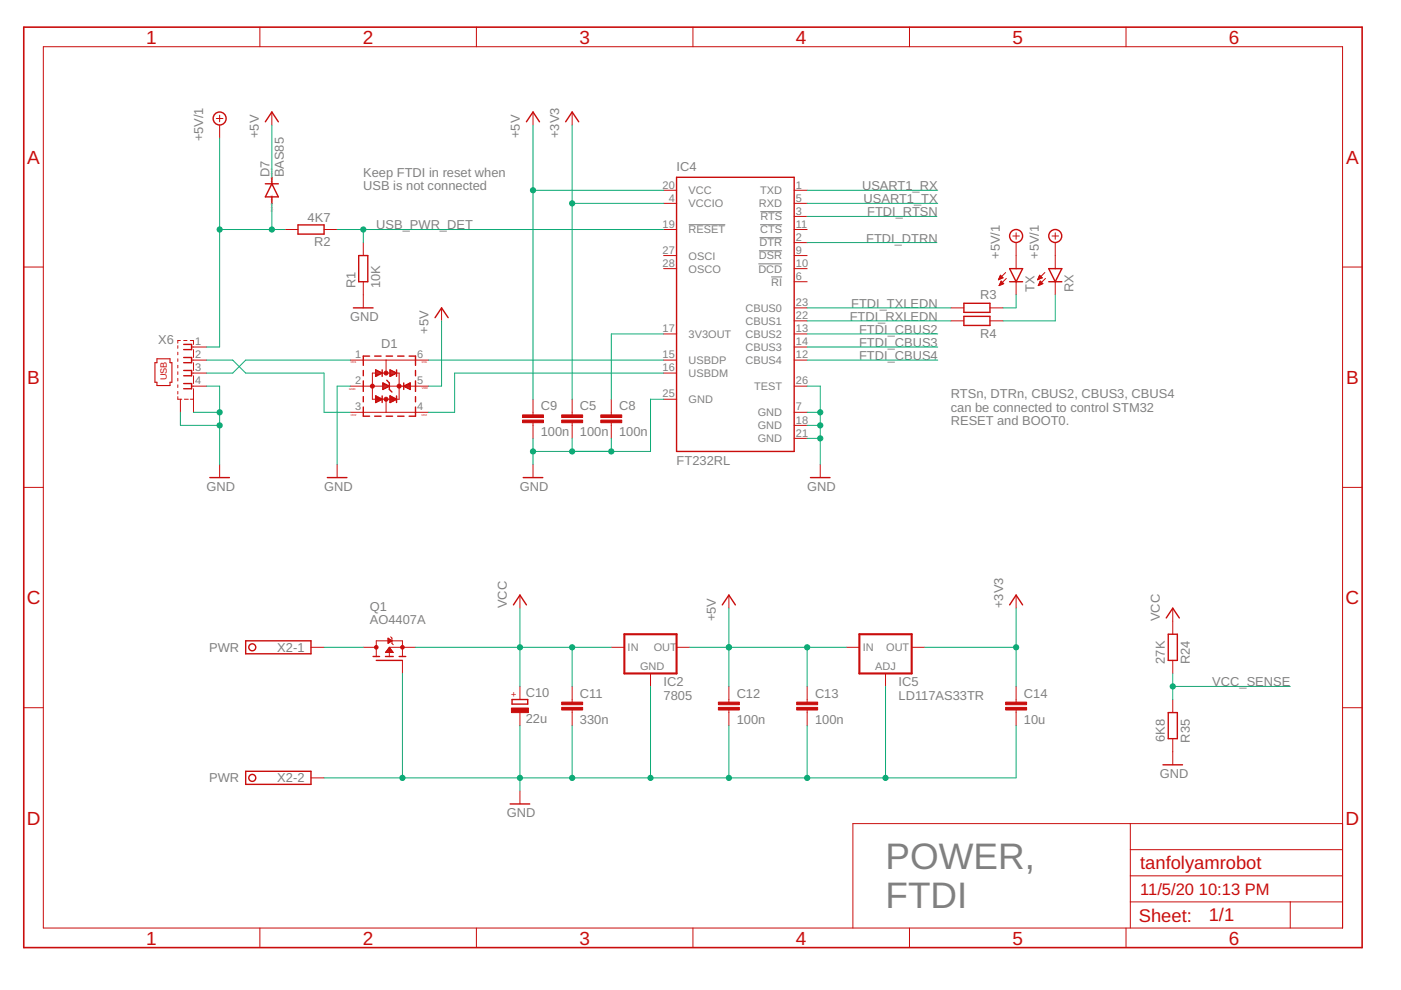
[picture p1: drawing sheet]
<svg xmlns="http://www.w3.org/2000/svg" width="297mm" height="210mm" viewBox="0 0 297 210" stroke-linecap="round" stroke-linejoin="round" font-family="sans-serif">
<path d="M146 47.6h7.8M160.8 55.9h5M160.9 53.2h4.9M161 50.4h4.8M161.2 47.6h4.6M161.2 44.9h4.6M163.5 58.7h2.3" fill="none" stroke="#808080" stroke-width=".21"/>
<g fill="none" stroke="#c90d0c" stroke-width=".3">
<path d="M56.3 25.8l1.3-2.1 1.4 2.1M56.3 39h2.7M57.6 39l1.4 2.7h-2.7zM57.6 37.6v1.4M111.6 25.8l1.4-2.1 1.4 2.1M119.9 25.8l1.4-2.1 1.4 2.1M143.4 37.6h25v58.1h-25zM57.6 41.7v1.4M63.2 47.7h5.5v1.9h-5.5zM76.1 54.2h1.9v5.5h-1.9zM214.1 59.7h2.7M214.1 57h2.7l-1.4 2.7z"/>
<path d="M222.4 59.7h2.7M222.4 57h2.7l-1.4 2.7zM38.9 73h1.7v1.1h-1.7M38.9 75.8h1.7v1.1h-1.7M38.9 78.5h1.7v1.2h-1.7M74.9 65.3h4.2M77 78.5v1.2M78.4 75.5h-1.4v2M79.4 75.5h1.4M79.7 79.6h.4M79.7 79.4h.8M79.7 79.1h1.3"/>
<path d="M79.7 78.9h.8M79.7 78.6h.4M79.7 78.4l1.3 .7-1.3 .7zM81 78.4v1.4M81.9 75.5h1.3M82.7 78.4l1.4 .7-1.4 .7zM82.7 79.6h.4M82.7 79.4h.9M82.7 79.1h1.4M82.7 78.9h.9M82.7 78.6h.4M84.1 78.4v1.4"/>
<path d="M84.3 75.5h1.4M86.7 75.5h1.4v2M88.1 78.5v1.2M92.2 67.4l1.4-2.1 1.4 2.1M204.4 64.3h5.5v1.9h-5.5zM204.4 67.1h5.5v1.9h-5.5zM38.9 81.3h1.7v1.1h-1.7M77 86.3v1.9h1.4M77 80.8v2.2M77 84.1v1.1M79.4 88.2h1.4M79.7 85.2h.1"/>
<path d="M79.7 85h.6M79.7 84.8h1.1M79.7 84.5h1M79.7 84.3h.5M79.7 84h.1M79.7 83.9l1.3 .7-1.3 .7zM81 83.9v1.4M81.2 81.3h.2M81.2 81.2l1.3 .7-1.3 .7zM81.2 82.5h.1M81.2 82.3h.5M81.2 82h1"/>
<path d="M81.2 81.8h1.2M81.2 81.6h.7M81.9 88.2h1.3M82 80.6l.5 .6v1.4l.6 .5M82.7 83.9l1.4 .7-1.4 .7zM82.7 85.2h.2M82.7 85h.7M82.7 84.8h1.2M82.7 84.5h1.1M82.7 84.3h.6M82.7 84h.1M84.1 83.9v1.4"/>
<path d="M84.3 88.2h1.4M85.6 81.2v1.4M85.6 81.9l1.4-.7v1.4zM85.7 81.8h1.3M85.9 82h1.1M86.2 81.6h.8M86.4 82.3h.6M86.7 81.3h.3M86.9 82.5h.1M88.1 80.8v2.2M88.1 84.1v1.1M88.1 86.3v1.9h-1.4"/>
<path d="M44.5 101.3h4.1M69.4 101.3h4.2M110.9 101.3h4.2M171.8 101.3h4.2M52.1 135.9h13.8v2.7h-13.8zM79.1 139.2h1.4M81.7 139.2h1.7M84.6 139.2h1.4M108.9 128.2l1.3-2 1.4 2M153.1 128.2l1.4-2 1.4 2M214.1 128.2l1.3-2 1.4 2M247.3 131l1.3-2.1 1.4 2.1"/>
<path d="M247.7 134.5h1.9v5.5h-1.9zM79.8 140h5.5M108.6 148.3h3.3v1h-3.3zM247.7 151.1h1.9v5.5h-1.9zM52.1 163.5h13.8v2.8h-13.8zM108.2 170.5h4.1M246.6 162.2h4.1"/>
<circle cx="46.6" cy="25.1" r="1.38"/>
<circle cx="215.4" cy="50" r="1.38"/>
<circle cx="223.7" cy="50" r="1.38"/>
<circle cx="53.5" cy="137.2" r=".74"/>
<circle cx="53.5" cy="164.9" r=".74"/>
</g>
<g fill="none" stroke="#c90d0c" stroke-width=".21">
<path d="M9.2 9.9h275.4v186.9h-275.4zM55.1 5.8v4.1M101 5.8v4.1M146.9 5.8v4.1M192.8 5.8v4.1M238.7 5.8v4.1M45.9 25.1h1.4M46.6 24.4v1.4M46.6 26.5v2.8M57.6 23.7v2.8M113 23.7v2.8M121.3 23.7v2.8"/>
<path d="M5 56.6h4.2M60.4 48.7h2.8M68.7 48.7h2.8M77 51.4v2.8M77 59.7v5.6M140.7 40.3h2.7M140.7 57h2.7M140.7 54.2h2.7M140.7 43.1h2.7M140.7 48.7h2.7M168.4 40.3h2.7M168.4 57h2.7"/>
<path d="M168.4 54.2h2.7M168.4 43.1h2.7M168.4 45.9h2.7M168.4 48.7h2.7M168.4 51.4h2.7M168.4 59.7h2.7M211.7 59.3h.1M211.8 59.2h.2M211.8 59h.5M211.9 58.9h.7M211.9 58.8h.6M212 58.6h.4"/>
<path d="M212 58.5h.3M212.1 58.4h.1M212.1 60h.5M212.1 58.4l-.4 .9M212.1 58.4l.6 .5M212.1 59.9h.4M212.2 59.7h.2M212.3 59.6l.5 .6-1 .4zM212.7 58.9l-1 .4M213.2 57.8l-1.5 1.5M213.4 59l-1.6 1.6M214.7 50h1.4"/>
<path d="M215.4 49.4v1.3M215.4 51.4v5.6M215.4 59.7v2.8M220 59.3h.1M220.1 59.2h.2M220.1 59h.5M220.2 58.9h.8M220.2 58.8h.7M220.3 58.6h.4M220.3 58.5h.3M220.4 60h.5M220.4 58.4h.1"/>
<path d="M220.4 58.4l-.4 .9M220.4 58.4l.6 .5M220.5 59.9h.3M220.5 59.7h.2M220.6 59.6l.5 .6-1 .4zM221 58.9l-1 .4M221.5 57.8l-1.5 1.5M221.7 59l-1.6 1.6M223.1 50h1.3M223.7 49.4v1.3M223.7 51.4v5.6M223.7 59.7v2.8"/>
<path d="M284.6 56.6h4.2M37.7 73.3v.6M37.7 74.7v.5M37.7 76.1v.5M37.7 77.4v.6M37.7 78.8v.6M38.2 72.2h-.5v.5M38.9 72.2h.7M40.3 72.2h.7v.8M40.6 76.3h3.2M40.6 79.1h3.2M40.6 73.6h3.2"/>
<path d="M41 74.1v1.7M41 76.9v1.6M41 79.7v1.6M74.3 76.3h16.5M79.5 79.1h-.5v5.5h.5M80.9 79.1h1.8M81.9 76.3v2.8M84.1 79.1h.5v5.5h-.5M93.6 65.3v2.7M140.7 70.8h2.7M140.7 76.3h2.7M140.7 79.1h2.7"/>
<path d="M168.4 70.8h2.7M168.4 76.3h2.7M168.4 65.3h2.7M168.4 68h2.7M168.4 73.6h2.7M201.6 65.3h2.8M201.6 68h2.8M209.9 65.3h2.8M209.9 68h2.8M211.9 60.5h.1M211.9 60.4h.3M212 60.3h.6"/>
<path d="M212 60.1h.8M220.2 60.5h.1M220.2 60.4h.4M220.3 60.3h.6M220.3 60.1h.8M37.7 84.1v.5h.8M37.7 80.2v.6M37.7 81.6v.5M37.7 83v.5M38.2 84.6v2.8M39.1 84.6h.8M40.3 84.6h.7"/>
<path d="M40.6 81.9h3.2M41 82.4v5M46.6 98.5v2.8M71.5 98.5v2.8M74.3 87.4h16.5M74.3 81.9h6.9M80.9 84.6h1.8M81.9 84.6v2.8M82.5 81.9h8.3M113 84.6v3.4M113 89.6v3.3M113 98.5v2.8"/>
<path d="M121.3 84.6v3.4M121.3 89.6v3.3M129.6 84.6v3.4M129.6 89.6v3.3M140.7 84.6h2.7M168.4 87.4h2.7M168.4 90.2h2.7M168.4 81.9h2.7M168.4 92.9h2.7M173.9 98.5v2.8M5 103.3h4.2M284.6 103.3h4.2"/>
<path d="M65.9 137.2h2.8M77 137.2h2.8M79.8 139.2v-3.3h5.5v3.3M81.7 138.3h1.7M81.9 138.2h1.3M82 138h1.1M82.1 137.9h1M82.1 137.8h.9M82.3 137.6h.5M82.3 135.3l.8 .6-.8 .5zM82.3 136.3h.2M82.3 136.2h.4"/>
<path d="M82.3 136h.6M82.3 135.9h.8M82.3 135.8h.7M82.3 135.6h.4M82.3 135.5h.2M82.3 135.4h.1M82.4 137.5h.3M82.5 137.4h.1M82.5 137.2h5.6M82.5 137.2v2M82.5 137.2l.9 1.1h-1.7zM82.8 135l.3 .3v1.1l.3 .3"/>
<path d="M110.2 126.2v2.7M129.6 137.2h2.8M143.4 137.2h2.8M154.5 126.2v2.7M179.5 137.2h2.7M193.3 137.2h2.7M215.4 126.2v2.7M248.6 128.9v5.6M5 150.1h4.2M85.3 140v2.8M110.2 145.5v2.8M110.2 151.1v2.8"/>
<path d="M121.3 145.5v3.4M121.3 150.5v3.4M137.9 142.8v2.7M154.5 145.5v3.4M154.5 150.5v3.4M171.1 145.5v3.4M171.1 150.5v3.4M187.7 142.8v2.7M215.4 145.5v3.4M215.4 150.5v3.4M248.6 140v2.8M248.6 148.3v2.8"/>
<path d="M248.6 156.6v5.6M284.6 150.1h4.2M65.9 164.9h2.8M110.2 167.7v2.8M239.6 174.6v22.2M284.6 174.6h-103.8v22.2M55.1 196.8v4.1M101 196.8v4.1M146.9 196.8v4.1M192.8 196.8v4.1M238.7 196.8v4.1M239.6 191.2h45"/>
<path d="M239.6 185.7h45M239.6 180.1h45M273.6 191.2v5.6"/>
</g>
<g fill="#c90d0c" stroke="#c90d0c" stroke-width=".21">
<path d="M127.4 89.1h4.4v.5h-4.4z"/>
<path d="M127.4 88h4.4v.5h-4.4z"/>
<path d="M110.8 89.1h4.4v.5h-4.4z"/>
<path d="M110.8 88h4.4v.5h-4.4z"/>
<path d="M108.4 150.1h3.6v1h-3.6z"/>
<path d="M119.1 150h4.4v.5h-4.4z"/>
<path d="M119.1 148.9h4.4v.5h-4.4z"/>
<path d="M152.3 150h4.5v.5h-4.5z"/>
<path d="M152.3 148.9h4.5v.5h-4.5z"/>
<path d="M168.9 150h4.5v.5h-4.5z"/>
<path d="M168.9 148.9h4.5v.5h-4.5z"/>
<path d="M213.2 150h4.5v.5h-4.5z"/>
<path d="M213.2 148.9h4.5v.5h-4.5z"/>
<path d="M119.1 89.1h4.4v.5h-4.4z"/>
<path d="M119.1 88h4.4v.5h-4.4z"/>
</g>
<path d="M132.4 134.5h11v8.3h-11zM182.2 134.5h11.1v8.3h-11.1z" fill="none" stroke="#c90d0c" stroke-width=".44"/>
<path d="M5 5.8h283.8v195.1h-283.8z" fill="none" stroke="#c90d0c" stroke-width=".34"/>
<path d="M33.3 76.1h2.7v.8h.4v4.1h-.4v.7h-2.7v-.7h-.4v-4.1h.4z" fill="none" stroke="#c90d0c" stroke-width=".23"/>
<g fill="#c90d0c" stroke="#c90d0c" stroke-width=".21">
<circle cx="84.6" cy="81.9" r=".42"/>
<circle cx="81.9" cy="79.1" r=".42"/>
<circle cx="81.9" cy="84.6" r=".42"/>
<circle cx="79" cy="81.9" r=".42"/>
<circle cx="85.3" cy="137.2" r=".38"/>
<circle cx="79.8" cy="137.2" r=".38"/>
</g>
<g fill="none" stroke="#0dab76" stroke-width=".21">
<path d="M46.6 29.3v44.3h-2.8M57.6 26.5v11.1M113 26.5v58.1M121.3 26.5v58.1M46.6 48.7h13.8M57.6 43.1v5.6M71.5 48.7h69.2M77 48.7v2.7M113 40.3h27.7M121.3 43.1h19.4M171.1 43.1h27.7M171.1 40.3h27.7"/>
<path d="M171.1 45.9h27.5M171.1 51.4h27.5M43.8 76.3h5.5l2.8 2.8h16.6v8.3h5.6M74.3 76.3h-22.2l-2.8 2.8h-5.5M90.8 76.3h49.9M93.6 68v13.9h-2.8M140.7 70.8h-11.1v13.8M140.7 79.1h-44.3v8.3h-5.6M171.1 70.8h27.7M171.1 65.3h30.5M171.1 68h30.5M171.1 73.6h27.7"/>
<path d="M171.1 76.3h27.7M215.4 62.5v2.8h-2.7M223.7 62.5v5.5h-11M38.2 87.4v2.8h8.4M41 87.4h5.6M43.8 81.9h2.8v16.6M74.3 81.9h-2.8v16.6M113 92.9v5.6M121.3 92.9v2.8M129.6 92.9v2.8M140.7 84.6h-2.8v11.1h-24.9M171.1 81.9h2.8v16.6"/>
<path d="M171.1 87.4h2.8M171.1 90.2h2.8M171.1 92.9h2.8M68.7 137.2h8.3M88.1 137.2h41.5M110.2 128.9v16.6M121.3 137.2v8.3M146.2 137.2h33.3M154.5 128.9v16.6M171.1 137.2v8.3M196 137.2h19.4M215.4 128.9v16.6"/>
<path d="M85.3 142.8v22.1M110.2 153.9v13.8M121.3 153.9v11M137.9 145.5v19.4M154.5 153.9v11M171.1 153.9v11M187.7 145.5v19.4M215.4 153.9v11h-146.7M248.6 142.8v5.5M248.6 145.5h25"/>
</g>
<g fill="#0dab76" stroke="#0dab76" stroke-width=".21">
<circle cx="129.6" cy="95.7" r=".55"/>
<circle cx="113" cy="95.7" r=".55"/>
<circle cx="121.3" cy="95.7" r=".55"/>
<circle cx="173.9" cy="87.4" r=".55"/>
<circle cx="173.9" cy="90.2" r=".55"/>
<circle cx="173.9" cy="92.9" r=".55"/>
<circle cx="46.6" cy="87.4" r=".55"/>
<circle cx="46.6" cy="90.2" r=".55"/>
<circle cx="110.2" cy="164.9" r=".55"/>
<circle cx="121.3" cy="164.9" r=".55"/>
<circle cx="137.9" cy="164.9" r=".55"/>
<circle cx="154.5" cy="164.9" r=".55"/>
<circle cx="171.1" cy="164.9" r=".55"/>
<circle cx="187.7" cy="164.9" r=".55"/>
<circle cx="85.3" cy="164.9" r=".55"/>
<circle cx="121.3" cy="43.1" r=".55"/>
<circle cx="215.4" cy="137.2" r=".55"/>
<circle cx="113" cy="40.3" r=".55"/>
<circle cx="154.5" cy="137.2" r=".55"/>
<circle cx="171.1" cy="137.2" r=".55"/>
<circle cx="77" cy="48.7" r=".55"/>
<circle cx="110.2" cy="137.2" r=".55"/>
<circle cx="121.3" cy="137.2" r=".55"/>
<circle cx="46.6" cy="48.7" r=".55"/>
<circle cx="57.6" cy="48.7" r=".55"/>
<circle cx="248.6" cy="145.5" r=".55"/>
</g>
<g font-size="7.8" fill="#808080">
<text x="187.7" y="184.3">POWER,</text>
<text x="187.7" y="192.6">FTDI</text>
</g>
<g font-size="4" fill="#c90d0c">
<text x="31" y="9.2">1</text>
<text x="76.9" y="9.2">2</text>
<text x="122.8" y="9.2">3</text>
<text x="168.7" y="9.2">4</text>
<text x="214.7" y="9.2">5</text>
<text x="260.6" y="9.2">6</text>
<text x="5.8" y="34.7">A</text>
<text x="285.4" y="34.7">A</text>
<text x="5.8" y="81.4">B</text>
<text x="285.4" y="81.4">B</text>
<text x="5.7" y="128.1">C</text>
<text x="285.3" y="128.1">C</text>
<text x="5.7" y="174.8">D</text>
<text x="285.3" y="174.8">D</text>
<text x="31" y="200.3">1</text>
<text x="76.9" y="200.3">2</text>
<text x="122.8" y="200.3">3</text>
<text x="168.7" y="200.3">4</text>
<text x="214.7" y="200.3">5</text>
<text x="260.6" y="200.3">6</text>
</g>
<g font-size="3.9" fill="#c90d0c">
<text x="241.7" y="184.3">tanfolyamrobot</text>
<text x="241.5" y="195.5">Sheet:</text>
<text x="256.3" y="195.4">1/1</text>
</g>
<g font-size="3.5" fill="#c90d0c">
<text x="241.7" y="189.8">11/5/20</text>
<text x="254.2" y="189.8">10:13 PM</text>
</g>
<g font-size="2.7" fill="#808080">
<text x="43.1" y="30" transform="rotate(-90 43.1 30)">+5V/1</text>
<text x="54.9" y="29.3" transform="rotate(-90 54.9 29.3)">+5V</text>
<text x="110.2" y="29.3" transform="rotate(-90 110.2 29.3)">+5V</text>
<text x="118.5" y="29.3" transform="rotate(-90 118.5 29.3)">+3V3</text>
<text x="57.1" y="37.6" transform="rotate(-90 57.1 37.6)">D7</text>
<text x="60.2" y="37.6" transform="rotate(-90 60.2 37.6)">BAS85</text>
<text x="77" y="37.5">Keep FTDI in reset when</text>
<text x="77" y="40.4">USB is not connected</text>
<text x="143.5" y="36.2">IC4</text>
<text x="182.8" y="40.4">USART1_RX</text>
<text x="65.2" y="47">4K7</text>
<text x="183.1" y="43.1">USART1_TX</text>
<text x="183.9" y="45.9">FTDI_RTSN</text>
<text x="66.6" y="52.2">R2</text>
<text x="79.8" y="48.7">USB_PWR_DET</text>
<text x="183.6" y="51.4">FTDI_DTRN</text>
<text x="212" y="54.9" transform="rotate(-90 212 54.9)">+5V/1</text>
<text x="220.3" y="54.9" transform="rotate(-90 220.3 54.9)">+5V/1</text>
<text x="75.4" y="61.1" transform="rotate(-90 75.4 61.1)">R1</text>
<text x="80.6" y="61.1" transform="rotate(-90 80.6 61.1)">10K</text>
<text x="180.5" y="65.3">FTDI_TXLEDN</text>
<text x="207.8" y="63.3">R3</text>
<text x="219.3" y="61.9" transform="rotate(-90 219.3 61.9)">TX</text>
<text x="227.6" y="61.9" transform="rotate(-90 227.6 61.9)">RX</text>
<text x="74.2" y="68">GND</text>
<text x="90.9" y="70.8" transform="rotate(-90 90.9 70.8)">+5V</text>
<text x="180.2" y="68">FTDI_RXLEDN</text>
<text x="182.1" y="70.8">FTDI_CBUS2</text>
<text x="207.8" y="71.6">R4</text>
<text x="33.5" y="73">X6</text>
<text x="80.8" y="73.8">D1</text>
<text x="182.1" y="73.6">FTDI_CBUS3</text>
<text x="182.1" y="76.3">FTDI_CBUS4</text>
<text x="114.7" y="87">C9</text>
<text x="123" y="87">C5</text>
<text x="131.3" y="87">C8</text>
<text x="201.6" y="84.4">RTSn, DTRn, CBUS2, CBUS3, CBUS4</text>
<text x="201.6" y="87.3">can be connected to control STM32</text>
<text x="114.7" y="92.5">100n</text>
<text x="123" y="92.5">100n</text>
<text x="131.3" y="92.5">100n</text>
<text x="201.6" y="90.2">RESET and BOOT0.</text>
<text x="143.5" y="98.5">FT232RL</text>
<text x="43.8" y="104">GND</text>
<text x="68.7" y="104">GND</text>
<text x="110.2" y="104">GND</text>
<text x="171.1" y="104">GND</text>
<text x="78.4" y="129.5">Q1</text>
<text x="107.5" y="128.9" transform="rotate(-90 107.5 128.9)">VCC</text>
<text x="151.8" y="131.7" transform="rotate(-90 151.8 131.7)">+5V</text>
<text x="212.7" y="128.9" transform="rotate(-90 212.7 128.9)">+3V3</text>
<text x="245.9" y="131.7" transform="rotate(-90 245.9 131.7)">VCC</text>
<text x="78.4" y="132.3">AO4407A</text>
<text x="44.3" y="138.2">PWR</text>
<text x="58.8" y="138.2">X2-1</text>
<text x="247" y="140.7" transform="rotate(-90 247 140.7)">27K</text>
<text x="252.2" y="140.9" transform="rotate(-90 252.2 140.9)">R24</text>
<text x="111.5" y="147.8">C10</text>
<text x="123" y="147.9">C11</text>
<text x="140.7" y="148.3">7805</text>
<text x="140.7" y="145.5">IC2</text>
<text x="156.2" y="147.9">C12</text>
<text x="172.8" y="147.9">C13</text>
<text x="190.5" y="148.3">LD117AS33TR</text>
<text x="190.5" y="145.5">IC5</text>
<text x="217.1" y="147.9">C14</text>
<text x="257" y="145.5">VCC_SENSE</text>
<text x="111.5" y="153.3">22u</text>
<text x="123" y="153.4">330n</text>
<text x="156.2" y="153.4">100n</text>
<text x="172.8" y="153.4">100n</text>
<text x="217.1" y="153.4">10u</text>
<text x="247" y="157.3" transform="rotate(-90 247 157.3)">6K8</text>
<text x="252.2" y="157.5" transform="rotate(-90 252.2 157.5)">R35</text>
<text x="44.3" y="165.9">PWR</text>
<text x="58.8" y="165.9">X2-2</text>
<text x="245.9" y="164.9">GND</text>
<text x="107.5" y="173.2">GND</text>
</g>
<g font-size="2.3" fill="#808080">
<text x="140.5" y="40">20</text>
<text x="146" y="41.2">VCC</text>
<text x="161.2" y="41.2">TXD</text>
<text x="168.8" y="40">1</text>
<text x="141.8" y="42.7">4</text>
<text x="146" y="44">VCCIO</text>
<text x="160.9" y="43.9">RXD</text>
<text x="161.2" y="46.7">RTS</text>
<text x="168.8" y="42.7">5</text>
<text x="168.8" y="45.5">3</text>
<text x="140.5" y="53.8">27</text>
<text x="140.5" y="48.3">19</text>
<text x="146" y="49.5">RESET</text>
<text x="161" y="52.2">DTR</text>
<text x="161.2" y="49.5">CTS</text>
<text x="168.8" y="48.3">11</text>
<text x="168.8" y="51">2</text>
<text x="168.8" y="53.8">9</text>
<text x="140.5" y="56.6">28</text>
<text x="146" y="57.8">OSCO</text>
<text x="146" y="55">OSCI</text>
<text x="160.8" y="57.8">DCD</text>
<text x="160.9" y="55">DSR</text>
<text x="168.8" y="56.6">10</text>
<text x="168.8" y="59.3">6</text>
<text x="163.5" y="60.6">RI</text>
<text x="168.8" y="64.9">23</text>
<text x="140.5" y="70.4">17</text>
<text x="146" y="71.6">3V3OUT</text>
<text x="158.1" y="66.1">CBUS0</text>
<text x="158.1" y="68.9">CBUS1</text>
<text x="158.1" y="71.6">CBUS2</text>
<text x="168.8" y="67.6">22</text>
<text x="168.8" y="70.4">13</text>
<text x="41.4" y="73.2">1</text>
<text x="41.4" y="76">2</text>
<text x="75.3" y="76">1</text>
<text x="88.5" y="76">6</text>
<text x="140.5" y="76">15</text>
<text x="146" y="77.2">USBDP</text>
<text x="158.1" y="74.4">CBUS3</text>
<text x="158.1" y="77.2">CBUS4</text>
<text x="168.8" y="73.2">14</text>
<text x="168.8" y="76">12</text>
<text x="41.4" y="78.7">3</text>
<text x="41.4" y="81.5">4</text>
<text x="75.3" y="81.5">2</text>
<text x="88.5" y="81.5">5</text>
<text x="140.5" y="78.7">16</text>
<text x="146" y="79.9">USBDM</text>
<text x="159.9" y="82.7">TEST</text>
<text x="168.8" y="81.5">26</text>
<text x="75.3" y="87">3</text>
<text x="88.5" y="87">4</text>
<text x="140.5" y="84.3">25</text>
<text x="146" y="85.5">GND</text>
<text x="160.7" y="88.2">GND</text>
<text x="168.8" y="87">7</text>
<text x="168.8" y="89.8">18</text>
<text x="160.7" y="91">GND</text>
<text x="160.7" y="93.8">GND</text>
<text x="168.8" y="92.6">21</text>
<text x="133.1" y="137.9">IN</text>
<text x="138.6" y="137.9">OUT</text>
<text x="182.9" y="137.9">IN</text>
<text x="187.9" y="137.9">OUT</text>
<text x="135.7" y="141.9">GND</text>
<text x="185.5" y="141.9">ADJ</text>
</g>
<g font-size="1.9" fill="#c90d0c">
<text x="35.3" y="80.6" transform="rotate(-90 35.3 80.6)">USB</text>
<text x="109.6" y="147.9" transform="rotate(-90 109.6 147.9)">+</text>
</g>
<g font-size=".6" fill="#ffba08">
<text x="57.8" y="39.4" transform="rotate(-90 57.8 39.4)">SpiceOrder 2</text>
<text x="57.8" y="44.9" transform="rotate(-90 57.8 44.9)">SpiceOrder 1</text>
</g>
<g font-size=".6" fill="#c90d0c">
<text x="74.4" y="77">I/O1</text>
<text x="89.4" y="77">I/O1</text>
<text x="74.1" y="82.6">GND</text>
<text x="89.4" y="82.6">VDD</text>
<text x="74.4" y="88.2">I/O2</text>
<text x="89.4" y="88.2">I/O2</text>
</g>
</svg>
